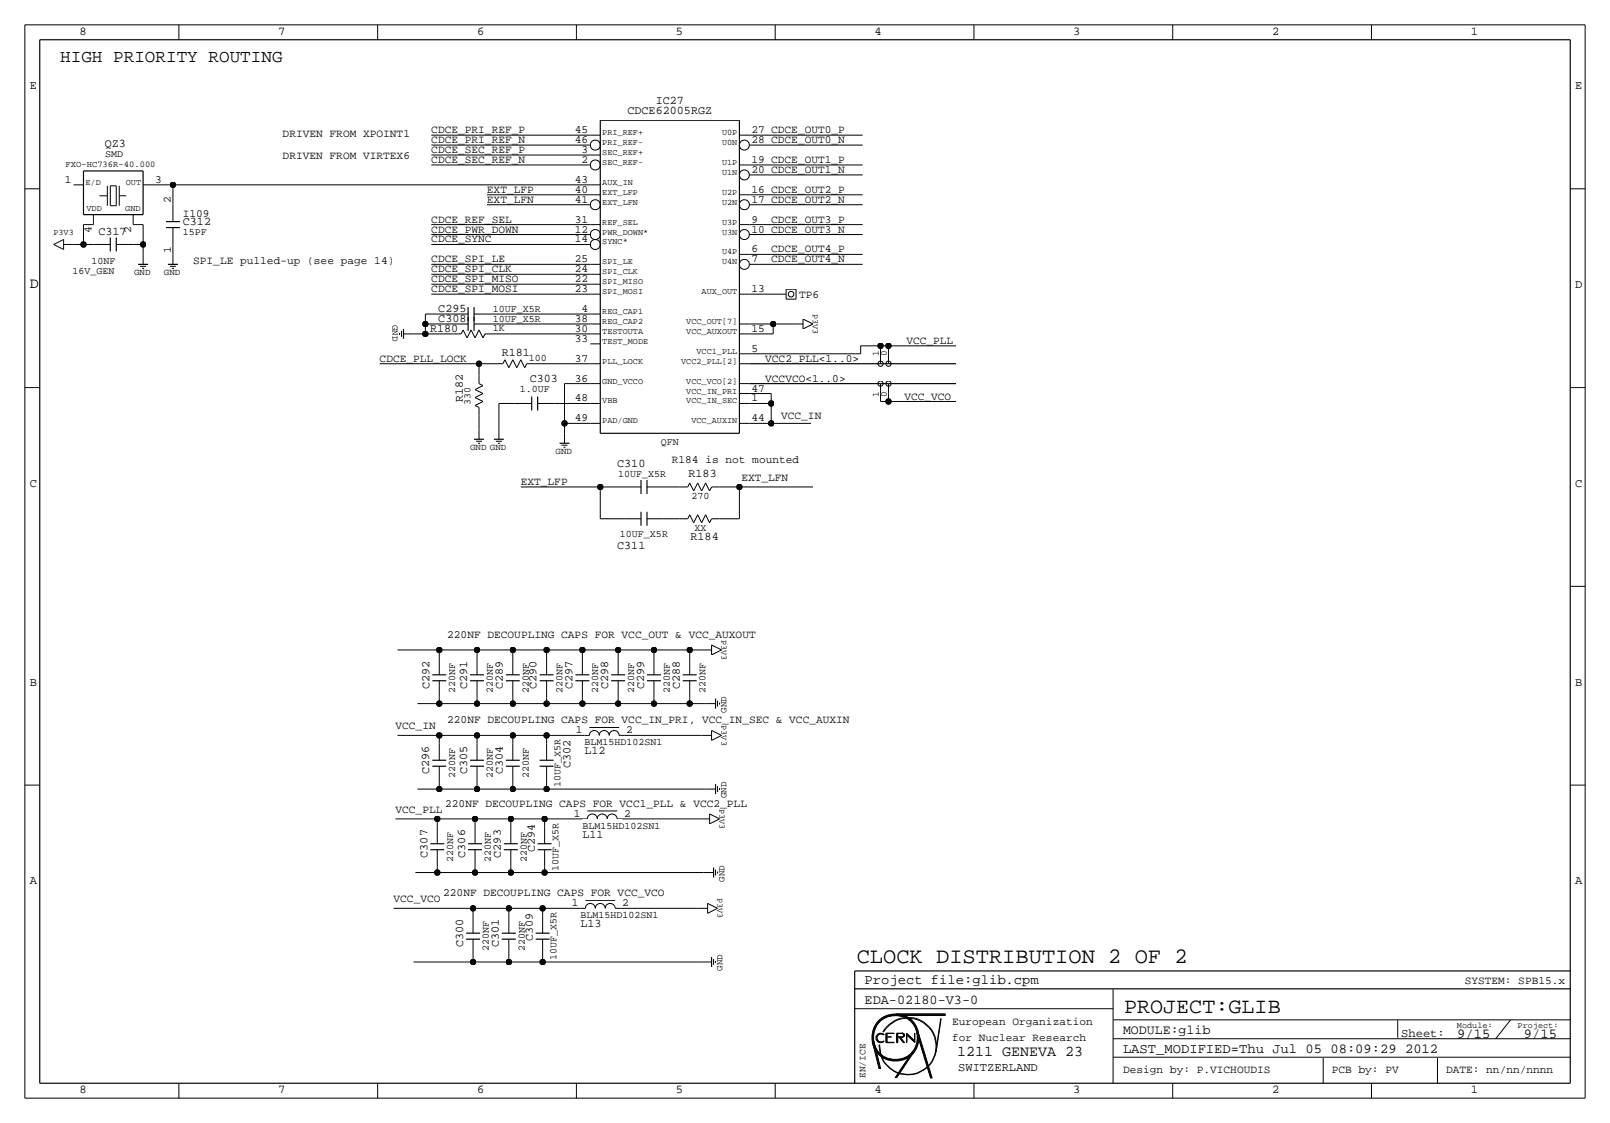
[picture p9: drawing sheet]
<svg xmlns="http://www.w3.org/2000/svg" width="411mm" height="287mm" viewBox="0 0 411 287" stroke-linecap="round" stroke-linejoin="round" font-family="sans-serif">
<g fill="none" stroke="#000" stroke-width=".26">
<path d="M6.3 6.3v274.4zM6.4 6.3h398.7zM45.7 6.3v3.9zM96.5 6.3v3.9zM147.3 6.3v3.9zM198.1 6.3v3.9zM248.9 6.3v3.9zM299.7 6.3v3.9zM350.5 6.3v3.9zM405.1 6.3v274.4zM110.2 34.5h40.7zM110.2 37.1h40.7z"/>
<path d="M110.2 39.6h40.7zM150.9 39.6h2.5zM150.9 34.5h2.5zM189 34.5h2.5zM191.5 37.1h29zM191.5 34.5h29zM6.3 48.3h3.9zM18.8 47.2h2.5zM21.3 57.4v5.1zM21.3 57.4h2.6zM23.9 54.9v2.5zM25.4 50h2z"/>
<path d="M27.4 47.5v5.1zM28.2 52.6h1.5zM28.2 47.5v5.1zM28.2 47.5h1.5zM29.7 47.5v5.1zM30.5 50h1.8zM30.5 47.5v5.1zM34 54.9v2.5zM34 57.4h2.6zM36.6 47.2h2.5zM36.6 57.4v5.1zM39.1 47.2h5.1z"/>
<path d="M44.2 52.3v4.3zM44.2 58.2v4.3zM44.2 47.2v5.1zM44.2 47.2h106.7zM110.2 57.4h40.7zM110.2 59.9h40.7zM110.2 42.2h40.7zM124.5 52.3h26.4zM124.5 49.8h26.4zM150.9 57.4h2.5zM150.9 47.2h2.5zM150.9 49.8h2.5z"/>
<path d="M189 57.4h2.5zM189 42.2h2.5zM189 49.8h2.5zM191.5 52.3h29zM191.5 44.7h29zM191.5 42.2h29zM191.5 49.8h29zM191.5 57.4h29zM191.5 59.9h29zM401.3 48.3h3.8zM13.7 62.5l2.6 1.3zM13.7 62.5l2.6-1.3z"/>
<path d="M16.3 62.5h2.5zM16.3 61.2v2.6zM18.8 62.5h2.5zM21.3 62.5h2.6zM23.9 62.5h4.3zM29.7 62.5h4.3zM34 62.5h2.6zM35.8 68.1h1.5zM36.3 68.6h.5zM36.6 65v2.6zM36.6 62.5v2.5zM43.4 68.1h1.6z"/>
<path d="M43.9 68.6h.5zM44.2 65v2.6zM44.2 62.5v2.5zM110.2 67.6h40.7zM110.2 72.6h40.7zM110.2 75.2h40.7zM110.2 70.1h40.7zM110.2 62.5h40.7zM150.9 72.6h2.5zM150.9 75.2h2.5zM150.9 70.1h2.5zM150.9 67.6h2.5z"/>
<path d="M189 75.2h2.5zM189 65h2.5zM191.5 65h29zM191.5 67.6h29zM191.5 75.2h8.1zM199.6 75.2h1.3zM200.9 73.9h2.6zM200.9 76.5h2.6zM200.9 73.9v2.6zM203.5 73.9v2.6zM6.3 99.1h3.9zM97 93h25.4z"/>
<path d="M102.1 85.1v.5zM102.6 84.6v1.5zM103.1 85.3h2.6zM105.7 85.3h3zM108.7 82.8v2.5zM108.7 80.3v2.5zM108.7 82.8h6.6zM108.7 80.3h6.6zM108.7 85.3h7.1zM115.3 82.8h4.3zM115.3 80.3h4.3zM115.8 85.3h2.1z"/>
<path d="M118.4 84.3l-.5 1zM118.4 84.3l1 2.1zM120.4 84.3l-1 2.1zM120.4 84.3l1 2.1zM121.2 82.8h4.3zM121.2 80.3h4.3zM121.4 99.6l2-1zM121.4 99.6l2 1zM122.4 98l1 .6zM122.4 96v2zM122.4 84.3l1 2.1zM122.4 84.3l-1 2.1z"/>
<path d="M122.4 93h4.1zM122.4 93v3zM124 85.3l-.6 1.1zM124 85.3h2zM125.5 82.8h25.4zM125.5 80.3h25.4zM126 85.3h24.9zM126.5 93h2zM129 91.9l-.5 1.1zM129 91.9l1 2.1zM131.1 91.9l-1.1 2.1zM131.1 91.9l1 2.1z"/>
<path d="M133.1 91.9l1 2.1zM133.1 91.9l-1 2.1zM134.6 93l-.5 1zM134.6 93h2.1zM136.7 93h14.2zM144.3 98v10.2zM144.3 98h6.6zM150.9 98h2.5zM150.9 85.3h2.5zM150.9 93h2.5zM150.9 87.9h2.5zM150.9 82.8h2.5z"/>
<path d="M150.9 80.3h2.5zM189 98h2.5zM189 85.3h2.5zM189 90.4h2.5zM189 93h2.5zM189 82.8h2.5zM191.5 85.3h6.1zM191.5 82.8h6.1zM191.5 90.4h28.5zM197.6 82.8h5.1zM197.6 82.8v2.5zM202.7 82.8h2.5z"/>
<path d="M205.2 81.5l2.6 1.3zM205.2 84.1l2.6-1.3zM205.2 81.5v2.6zM220 88.4v2zM220 88.4h5zM225 98v2.6zM225 90.4v2.6zM225 88.4h2.1zM225 88.4v2zM227.1 98v2.6zM227.1 90.4v2.6zM227.1 88.4h17.2z"/>
<path d="M227.1 88.4v2zM401.3 99.1h3.8zM121.4 103.6l1 .5zM121.4 103.6l2-1zM121.4 101.6l2 1zM121.4 101.6l2-1zM121.7 112.8h1.5zM122.2 113.3h.5zM122.4 104.1v2.1zM122.4 109.7v2.6zM122.4 106.2v3.5zM126.7 112.8h1.6z"/>
<path d="M127.3 113.3h.5zM127.5 109.7v2.6zM127.5 103.1v6.6zM127.5 103.1h4.1zM131.6 103.1h4.3zM137.4 103.1h4.3zM141.7 103.1h9.2zM143.5 113.8h1.5zM144 114.3h.5zM144.3 110.7v2.6zM144.3 108.2v2.5zM144.3 108.2h6.6z"/>
<path d="M150.9 103.1h2.5zM150.9 108.2h2.5zM189 108.2h2.5zM189 103.1h2.5zM189 100.6h2.5zM191.5 100.6h5.6zM191.5 103.1h5.6zM191.5 108.2h5.6zM197.1 100.6v2.5zM197.1 103.1v5.1zM197.1 108.2h10.2zM225 100.6v2z"/>
<path d="M225 102.6h2.1zM227.1 100.6v2zM227.1 102.6h17.2zM133.1 124.5h20.3zM153.4 132.6h6.1zM153.4 124.5h6.1zM153.4 124.5v8.1zM159.5 132.6h4.3zM159.5 124.5h4.3zM165.4 132.6h4.3zM165.4 124.5h4.3zM169.7 124.5h4z"/>
<path d="M169.7 132.6h4zM173.7 132.6h2.1zM173.7 124.5h2.1zM176.3 131.6l-.5 1zM176.3 131.6l1 2zM176.3 123.4l-.5 1.1zM176.3 123.4l1 2.1zM178.3 131.6l-1 2zM178.3 131.6l1 2zM178.3 123.4l-1 2.1zM178.3 123.4l1 2.1zM180.3 131.6l1.1 2z"/>
<path d="M180.3 123.4l1.1 2.1zM180.3 131.6l-1 2zM180.3 123.4l-1 2.1zM181.9 132.6l-.5 1zM181.9 124.5l-.5 1zM181.9 132.6h2zM181.9 124.5h2zM183.9 124.5h5.1zM183.9 132.6h5.1zM189 124.5v8.1zM189 124.5h18.8zM401.3 149.9h3.8z"/>
<path d="M101.6 166.1h10.7zM106.7 179.8h5.6zM112.3 174v4.3zM112.3 168.1v4.4zM112.3 179.8h9.6zM112.3 178.3v1.5zM112.3 166.1h9.6zM112.3 166.1v2zM121.9 174v4.3zM121.9 168.1v4.4zM121.9 179.8h9.2zM121.9 178.3v1.5z"/>
<path d="M121.9 166.1h9.2zM121.9 166.1v2zM131.1 174v4.3zM131.1 168.1v4.4zM131.1 179.8h8.6zM131.1 178.3v1.5zM131.1 166.1v2zM131.1 166.1h8.6zM139.7 174v4.3zM139.7 168.1v4.4zM139.7 179.8h9.1zM139.7 178.3v1.5z"/>
<path d="M139.7 166.1h9.1zM139.7 166.1v2zM148.8 174v4.3zM148.8 168.1v4.4zM148.8 179.8h9.2zM148.8 178.3v1.5zM148.8 166.1h9.2zM148.8 166.1v2zM158 174v4.3zM158 168.1v4.4zM158 179.8h9.1zM158 178.3v1.5z"/>
<path d="M158 166.1h9.1zM158 166.1v2zM167.1 174v4.3zM167.1 168.1v4.4zM167.1 179.8h9.2zM167.1 178.3v1.5zM167.1 166.1h9.2zM167.1 166.1v2zM176.3 179.8h4zM176.3 178.3v1.5zM176.3 166.1h3zM176.3 166.1v2z"/>
<path d="M176.3 174v4.3zM176.3 168.1v4.4zM179.3 166.1h2.6zM180.3 179.8h2.6zM181.9 164.8l2.5 1.3zM181.9 167.4l2.5-1.3zM181.9 164.8v2.6zM183.4 179.1v1.5zM183.9 179.6v.5zM101.6 188h10.7zM112.3 195.8v4.4zM112.3 190v4.3z"/>
<path d="M112.3 188h9.6zM112.3 188v2zM121.9 195.8v4.4zM121.9 190v4.3zM121.9 188h9.2zM121.9 188v2zM131.1 195.8v4.4zM131.1 190v4.3zM131.1 188v2zM131.1 188h8.6zM139.7 188h9.7zM139.7 195.8v4.4z"/>
<path d="M139.7 190v4.3zM139.7 188v2zM149.4 188h1.2zM150.6 185.9h7.6zM150.6 188a1.27 1.27 0 0 1 1.3-1.3 1.27 1.27 0 0 1 1.3 1.3 1.27 1.27 0 0 1 1.2-1.3 1.27 1.27 0 0 1 1.3 1.3 1.27 1.27 0 0 1 1.3-1.3 1.27 1.27 0 0 1 1.2 1.3M158.2 188h1.3zM159.5 188h19.8zM179.3 188h2.6zM181.9 186.7l2.5 1.3zM181.9 189.2l2.5-1.2zM181.9 186.7v2.5zM6.3 200.7h3.9z"/>
<path d="M101.1 209.3h10.7zM106.7 201.7h5.6zM111.8 217.2v4.3zM111.8 211.3v4.3zM111.8 209.3h9.6zM111.8 209.3v2zM112.3 201.7h9.6zM112.3 200.2v1.5zM121.4 217.2v4.3zM121.4 211.3v4.3zM121.4 209.3h9.2zM121.4 209.3v2z"/>
<path d="M121.9 201.7h9.2zM121.9 200.2v1.5zM130.6 209.3v2zM130.6 209.3h8.6zM130.6 217.2v4.3zM130.6 211.3v4.3zM131.1 201.7h8.6zM131.1 200.2v1.5zM139.2 217.2v4.3zM139.2 211.3v4.3zM139.2 209.3v2zM139.2 209.3h9.6z"/>
<path d="M139.7 201.7h40.6zM139.7 200.2v1.5zM148.8 209.3h1.3zM150.1 207.3h7.6zM150.1 209.3a1.27 1.27 0 0 1 1.3-1.3 1.27 1.27 0 0 1 1.3 1.3 1.27 1.27 0 0 1 1.2-1.3 1.27 1.27 0 0 1 1.3 1.3 1.27 1.27 0 0 1 1.3-1.3 1.27 1.27 0 0 1 1.2 1.3M157.7 209.3h1.3zM159 209.3h19.8zM178.8 209.3h2.6zM180.3 201.7h2.6zM181.4 208l2.5 1.3zM181.4 210.6l2.5-1.3zM181.4 208v2.6z"/>
<path d="M183.4 200.9v1.5zM183.9 201.4v.5zM401.3 200.7h3.8zM100.6 232.2h20.3zM106.2 223h5.6zM111.8 223h9.6zM111.8 221.5v1.5zM120.9 234.2v4.3zM120.9 232.2h9.1zM120.9 232.2v2zM121.4 223h9.2zM121.4 221.5v1.5z"/>
<path d="M130 234.2v4.3zM130 232.2h8.7zM130 232.2v2zM130.6 223h8.6zM130.6 221.5v1.5zM138.7 234.2v4.3zM138.7 232.2v2zM138.7 232.2h9.6zM139.2 223h40.6zM139.2 221.5v1.5zM148.3 232.2h1.3zM149.6 230.1h7.6z"/>
<path d="M149.6 232.2a1.27 1.27 0 0 1 1.3-1.3 1.27 1.27 0 0 1 1.2 1.3 1.27 1.27 0 0 1 1.3-1.3 1.27 1.27 0 0 1 1.3 1.3 1.27 1.27 0 0 1 1.3-1.3 1.27 1.27 0 0 1 1.2 1.3M157.2 232.2h1.3zM158.5 232.2h19.8zM178.3 232.2h2.5zM179.8 223h2.6zM180.8 230.9l2.6 1.3zM180.8 233.4l2.6-1.2zM180.8 230.9v2.5zM182.9 222.2v1.6zM183.4 222.8v.5zM105.7 245.9h15.2zM120.9 240v4.3z"/>
<path d="M120.9 245.9h9.1zM120.9 244.3v1.6zM130 240v4.3zM130 245.9h8.7zM130 244.3v1.6zM138.7 240v4.3zM138.7 245.9h40.6zM138.7 244.3v1.6zM179.3 245.9h2.6zM182.4 245.1v1.5zM182.9 245.6v.5zM218.4 257.8h66.1z"/>
<path d="M228.9 259.5h12.8zM228.9 259.3h12.8zM228.9 259.4h12.8zM228.9 259.1h12.8zM228.9 259.2h12.8zM284.5 252.8v24.1zM45.7 276.9v3.8zM96.5 276.9v3.8zM147.3 276.9v3.8zM198.1 276.9v3.8zM222.9 266.1l1.8 7.1zM223 266.1l1.8 7.1z"/>
<path d="M223.1 266.1l1.8 7.1zM223.2 266.1l1.8 7.1zM223.3 266.1l1.8 7.1zM224.1 264.5a1.16 1.16 0 0 1 1.9 0 1.13 1.13 0 0 0-1.6 0 1.13 1.13 0 0 0 0 1.6 1.13 1.13 0 0 0 1.6 0 1.2 1.2 0 0 1-1.7 .1 1.2 1.2 0 0 1-.2-1.7zM225.6 263.8a7.4 7.4 0 0 1 12.1-1.1 7.4 7.4 0 0 1-3.4 11.7 7.4 7.4 0 0 1-9.6-7.4M225.8 263.8a7.2 7.2 0 0 1 11.8-.9 7.2 7.2 0 0 1-3.4 11.4 7.2 7.2 0 0 1-9.4-7.3M225.8 264.5h.2zM225.8 266.1h.2zM225.8 264.5a1.01 1.01 0 0 0-1.4 .1 1.01 1.01 0 0 0 0 1.4 1.01 1.01 0 0 0 1.4 .1M226.4 264.1v2.4zM226.4 266.5h2.1zM226.4 264.1h2.1z"/>
<path d="M226.5 264.1v2.4zM226.6 264.1v2.4zM226.7 265.1v1.3zM226.7 265.1h1.1zM226.7 264.2h1.8zM226.7 264.2v.8zM226.7 266.4h1.8zM226.7 265h1.1zM227.8 265.1h.1M228.5 266.5h.1M228.5 264.2h.1M229.2 264.1v2.4z"/>
<path d="M229.2 266.5h.3zM229.2 264.1h1.4zM229.3 264.1v2.4zM229.4 264.1v2.4zM229.5 265.1v1.4zM229.5 264.2v.8zM229.5 265h1.1zM229.5 265.1h.3zM229.5 264.2h1.1zM229.8 265.1l1.1 1.4zM229.9 265.1l1.1 1.4zM230 265.1l1.1 1.4z"/>
<path d="M230.1 265.1l1.1 1.4zM230.1 265.1h.5zM230.5 264.1a.49 .49 0 0 1 .6 .5 .49 .49 0 0 1-.6 .5M230.5 264.1a.48 .48 0 0 1 .5 .5 .48 .48 0 0 1-.5 .5M230.6 264.1a.49 .49 0 0 1 .6 .5 .49 .49 0 0 1-.6 .5M230.6 264.2a.38 .38 0 0 1 .3 .4 .38 .38 0 0 1-.3 .4M230.9 266.5h.3zM231.7 264.1v2.4zM231.7 264.1l2 1.9zM231.8 266.5h.1M231.8 264.6l2 1.9zM231.8 264.5l1.9 1.8z"/>
<path d="M231.8 264.4l1.9 1.8zM231.8 264.3l1.9 1.8zM231.8 264.6v1.9zM233.3 268.6l-4.5 6.9zM233.4 268.6l-4.5 6.9zM233.5 268.6l-4.5 6.9zM233.6 268.6l-4.5 6.9zM233.7 264.1v1.9zM233.7 264.1h.1M233.7 268.6l-4.5 6.9zM233.8 264.1v2.4zM234.3 263.9l3.5 11.7z"/>
<path d="M234.4 263.9l3.5 11.7zM234.5 263.9l3.5 11.7zM234.6 263.9l3.6 11.7zM234.7 263.9l3.6 11.7zM240.4 260.2l-1.2 8.5zM240.5 260.3l-1.2 8.5zM248.9 276.9v3.8zM284.5 265.5h116.8zM284.5 270.2h116.8zM284.6 260.7h116.7zM299.7 276.9v3.8zM338.2 270.4v6.5z"/>
<path d="M350.5 276.9v3.8zM357.2 260.8v4.4zM367.4 270.4v6.5zM386.1 260.7l-3.8 4.8zM6.4 280.7h398.7z"/>
<circle cx="152.1" cy="37.1" r="1.28"/>
<circle cx="190.2" cy="37.1" r="1.28"/>
<circle cx="152.1" cy="42.2" r="1.28"/>
<circle cx="152.1" cy="52.3" r="1.28"/>
<circle cx="152.1" cy="60" r="1.28"/>
<circle cx="190.2" cy="52.3" r="1.28"/>
<circle cx="190.2" cy="60" r="1.28"/>
<circle cx="190.2" cy="44.7" r="1.28"/>
<circle cx="152.1" cy="62.5" r="1.28"/>
<circle cx="190.2" cy="67.6" r="1.28"/>
<circle cx="202.2" cy="75.2" r=".72"/>
<circle cx="225" cy="98" r=".67"/>
<circle cx="225" cy="93" r=".67"/>
<circle cx="227.1" cy="98" r=".67"/>
<circle cx="227.1" cy="93" r=".67"/>
<circle cx="228.8" cy="265.2" r="6"/>
<circle cx="228.8" cy="265.2" r="5.9"/>
<circle cx="228.8" cy="265.2" r="5.8"/>
<circle cx="228.8" cy="265.2" r="5.7"/>
<circle cx="228.8" cy="265.2" r="5.6"/>
</g>
<g fill="none" stroke="#000" stroke-width=".3">
<path d="M10.2 10.2h391.1zM10.2 10.2v266.7zM401.3 10.2v266.7zM153.4 30.7v80zM153.4 30.7h35.6zM189 30.7v80zM21.3 43.7h15.3zM21.3 43.7v11.2zM21.3 54.9h15.3zM36.6 43.7v11.2zM42.4 56.6h3.6zM42.4 58.2h3.6z"/>
<path d="M28.2 60.7v3.6zM29.7 60.7v3.6zM35.3 67.6h2.5zM42.9 67.6h2.6zM119.6 78.5v3.5zM121.2 78.5v3.5zM103.1 84.1v2.5zM119.6 81v3.6zM121.2 81v3.6zM191.5 98h33.5zM191.5 93h33.5zM225 93h2.1z"/>
<path d="M225 98h2.1zM227.1 93h17.2zM227.1 98h17.2zM121.2 112.3h2.5zM126.2 112.3h2.6zM135.9 101.3v3.6zM137.4 101.3v3.6zM143 113.3h2.5zM153.4 110.7h35.6zM163.8 130.8v3.6zM163.8 122.7v3.5zM165.4 130.8v3.6z"/>
<path d="M165.4 122.7v3.5zM110.5 172.5h3.5zM110.5 174h3.5zM120.1 172.5h3.6zM120.1 174h3.6zM129.3 172.5h3.5zM129.3 174h3.5zM137.9 172.5h3.6zM137.9 174h3.6zM147.1 172.5h3.5zM147.1 174h3.5zM156.2 172.5h3.6z"/>
<path d="M156.2 174h3.6zM165.4 172.5h3.5zM165.4 174h3.5zM174.5 172.5h3.6zM174.5 174h3.6zM182.9 178.6v2.5zM110.5 194.3h3.5zM110.5 195.8h3.5zM120.1 194.3h3.6zM120.1 195.8h3.6zM129.3 194.3h3.5zM129.3 195.8h3.5z"/>
<path d="M137.9 194.3h3.6zM137.9 195.8h3.6zM110 215.6h3.5zM110 217.2h3.5zM119.6 215.6h3.6zM119.6 217.2h3.6zM128.8 215.6h3.5zM128.8 217.2h3.5zM137.4 215.6h3.6zM137.4 217.2h3.6zM182.9 200.4v2.5zM119.1 238.5h3.6z"/>
<path d="M128.3 238.5h3.5zM136.9 238.5h3.6zM182.4 221.7v2.6zM119.1 240h3.6zM128.3 240h3.5zM136.9 240h3.6zM181.9 244.6v2.5zM218.4 252.7h182.9zM218.4 248.2h182.9zM218.4 248.2v28.7zM10.2 276.9h391.1z"/>
</g>
<g fill="#000" stroke="#000" stroke-width=".26">
<circle cx="44.2" cy="47.2" r=".72"/>
<circle cx="21.3" cy="62.5" r=".72"/>
<circle cx="36.6" cy="62.5" r=".72"/>
<circle cx="108.7" cy="85.3" r=".72"/>
<circle cx="108.7" cy="82.8" r=".72"/>
<circle cx="122.4" cy="93" r=".72"/>
<circle cx="197.6" cy="82.8" r=".72"/>
<circle cx="225" cy="88.4" r=".72"/>
<circle cx="227.1" cy="88.4" r=".72"/>
<circle cx="144.3" cy="108.2" r=".72"/>
<circle cx="197.1" cy="108.2" r=".72"/>
<circle cx="197.1" cy="103.1" r=".72"/>
<circle cx="227.1" cy="102.6" r=".72"/>
<circle cx="153.4" cy="124.5" r=".72"/>
<circle cx="189" cy="124.5" r=".72"/>
<circle cx="112.3" cy="179.8" r=".72"/>
<circle cx="112.3" cy="166.1" r=".72"/>
<circle cx="121.9" cy="166.1" r=".72"/>
<circle cx="121.9" cy="179.8" r=".72"/>
<circle cx="131.1" cy="166.1" r=".72"/>
<circle cx="131.1" cy="179.8" r=".72"/>
<circle cx="139.7" cy="166.1" r=".72"/>
<circle cx="139.7" cy="179.8" r=".72"/>
<circle cx="148.8" cy="166.1" r=".72"/>
<circle cx="148.8" cy="179.8" r=".72"/>
<circle cx="158" cy="166.1" r=".72"/>
<circle cx="158" cy="179.8" r=".72"/>
<circle cx="167.1" cy="166.1" r=".72"/>
<circle cx="167.1" cy="179.8" r=".72"/>
<circle cx="176.3" cy="166.1" r=".72"/>
<circle cx="176.3" cy="179.8" r=".72"/>
<circle cx="112.3" cy="188" r=".72"/>
<circle cx="121.9" cy="188" r=".72"/>
<circle cx="131.1" cy="188" r=".72"/>
<circle cx="139.7" cy="188" r=".72"/>
<circle cx="111.8" cy="209.3" r=".72"/>
<circle cx="112.3" cy="201.7" r=".72"/>
<circle cx="121.4" cy="209.3" r=".72"/>
<circle cx="121.9" cy="201.7" r=".72"/>
<circle cx="130.6" cy="209.3" r=".72"/>
<circle cx="131.1" cy="201.7" r=".72"/>
<circle cx="139.2" cy="209.3" r=".72"/>
<circle cx="139.7" cy="201.7" r=".72"/>
<circle cx="111.8" cy="223" r=".72"/>
<circle cx="120.9" cy="232.2" r=".72"/>
<circle cx="121.4" cy="223" r=".72"/>
<circle cx="130" cy="232.2" r=".72"/>
<circle cx="130.6" cy="223" r=".72"/>
<circle cx="138.7" cy="232.2" r=".72"/>
<circle cx="139.2" cy="223" r=".72"/>
<circle cx="120.9" cy="245.9" r=".72"/>
<circle cx="130" cy="245.9" r=".72"/>
<circle cx="138.7" cy="245.9" r=".72"/>
</g>
<g font-size="5.6">
<text x="218.9" y="246.2">CLOCK DISTRIBUTION 2 OF 2</text>
<text x="287.3" y="258.8">PROJECT:GLIB</text>
</g>
<text font-size="4.5" x="15.4" y="16">HIGH PRIORITY ROUTING</text>
<g font-size="3.8">
<text x="7.6" y="73.7">D</text>
<text x="244.7" y="270">1211 GENEVA 23</text>
</g>
<g font-size="3.5">
<text x="221" y="251.5">Project file:glib.cpm</text>
<text x="221" y="256.5">EDA-02180-V3-0</text>
<text x="287" y="269.2">LAST_MODIFIED=Thu Jul 05 08:09:29 2012</text>
<text x="372.4" y="265.2">9/15</text>
<text x="389.5" y="265.2">9/15</text>
</g>
<text font-size="3.4" x="287" y="264.2">MODULE:glib</text>
<g font-size="3.1">
<text x="20.3" y="8.9">8</text>
<text x="71.1" y="8.9">7</text>
<text x="121.9" y="8.9">6</text>
<text x="172.7" y="8.9">5</text>
<text x="223.5" y="8.9">4</text>
<text x="274.3" y="8.9">3</text>
<text x="325.1" y="8.9">2</text>
<text x="375.9" y="8.9">1</text>
<text x="7.6" y="22.9">E</text>
<text x="402.6" y="22.9">E</text>
<text x="402.6" y="73.7">D</text>
<text x="7.6" y="124.5">C</text>
<text x="402.6" y="124.5">C</text>
<text x="7.6" y="175.3">B</text>
<text x="402.6" y="175.3">B</text>
<text x="7.6" y="226.1">A</text>
<text x="402.6" y="226.1">A</text>
<text x="358.1" y="264.9">Sheet:</text>
<text x="244.9" y="273.8">SWITZERLAND</text>
<text x="20.3" y="279.4">8</text>
<text x="71.1" y="279.4">7</text>
<text x="121.9" y="279.4">6</text>
<text x="172.7" y="279.4">5</text>
<text x="223.5" y="279.4">4</text>
<text x="274.3" y="279.4">3</text>
<text x="325.1" y="279.4">2</text>
<text x="375.9" y="279.4">1</text>
</g>
<g font-size="3">
<text x="160.4" y="29.1">CDCE62005RGZ</text>
<text x="167.6" y="26.5">IC27</text>
<text x="26.8" y="37.6">QZ3</text>
<text x="25.1" y="59.9">C317</text>
<text x="46.7" y="57.4">C312</text>
<text x="112" y="82.3">C308</text>
<text x="112" y="79.8">C295</text>
<text x="109.9" y="84.8">R180</text>
<text x="128.2" y="90.9">R181</text>
<text x="135.4" y="97.5">C303</text>
<text x="118.3" y="102.9" transform="rotate(-90 118.3 102.9)">R182</text>
<text x="157.7" y="119.4">C310</text>
<text x="176" y="121.9">R183</text>
<text x="157.7" y="140.2">C311</text>
<text x="176.5" y="138.1">R184</text>
<text x="109.7" y="176" transform="rotate(-90 109.7 176)">C292</text>
<text x="119.4" y="176" transform="rotate(-90 119.4 176)">C291</text>
<text x="128.5" y="176" transform="rotate(-90 128.5 176)">C289</text>
<text x="137.2" y="176" transform="rotate(-90 137.2 176)">C290</text>
<text x="146.3" y="176" transform="rotate(-90 146.3 176)">C297</text>
<text x="155.4" y="176" transform="rotate(-90 155.4 176)">C298</text>
<text x="164.6" y="176" transform="rotate(-90 164.6 176)">C299</text>
<text x="173.7" y="176" transform="rotate(-90 173.7 176)">C288</text>
<text x="109.7" y="197.9" transform="rotate(-90 109.7 197.9)">C296</text>
<text x="119.4" y="197.9" transform="rotate(-90 119.4 197.9)">C305</text>
<text x="128.5" y="197.9" transform="rotate(-90 128.5 197.9)">C304</text>
<text x="145.8" y="196.3" transform="rotate(-90 145.8 196.3)">C302</text>
<text x="149.4" y="192.8">L12</text>
<text x="148.8" y="214.1">L11</text>
<text x="109.2" y="219.2" transform="rotate(-90 109.2 219.2)">C307</text>
<text x="118.9" y="219.2" transform="rotate(-90 118.9 219.2)">C306</text>
<text x="128" y="219.2" transform="rotate(-90 128 219.2)">C293</text>
<text x="136.7" y="217.7" transform="rotate(-90 136.7 217.7)">C294</text>
<text x="148.3" y="237">L13</text>
<text x="118.4" y="242.1" transform="rotate(-90 118.4 242.1)">C300</text>
<text x="127.5" y="242.1" transform="rotate(-90 127.5 242.1)">C301</text>
<text x="136.1" y="240.5" transform="rotate(-90 136.1 240.5)">C309</text>
</g>
<g font-size="2.9">
<text x="72.2" y="35.1">DRIVEN FROM XPOINT1</text>
<text x="110.2" y="34">CDCE_PRI_REF_P</text>
<text x="146.9" y="34">45</text>
<text x="192" y="34">27 CDCE_OUT0_P</text>
<text x="72.2" y="40.6">DRIVEN FROM VIRTEX6</text>
<text x="110.2" y="39.1">CDCE_SEC_REF_P</text>
<text x="110.2" y="41.7">CDCE_SEC_REF_N</text>
<text x="110.2" y="36.6">CDCE_PRI_REF_N</text>
<text x="146.9" y="36.6">46</text>
<text x="148.7" y="41.7">2</text>
<text x="148.7" y="39.1">3</text>
<text x="192" y="41.7">19 CDCE_OUT1_P</text>
<text x="192" y="36.6">28 CDCE_OUT0_N</text>
<text x="16.6" y="46.7">1</text>
<text x="39.6" y="46.7">3</text>
<text x="146.9" y="46.7">43</text>
<text x="192" y="44.2">20 CDCE_OUT1_N</text>
<text x="43.7" y="51.8" transform="rotate(-90 43.7 51.8)">2</text>
<text x="124.5" y="51.8">EXT_LFN</text>
<text x="124.5" y="49.3">EXT_LFP</text>
<text x="146.9" y="51.8">41</text>
<text x="146.9" y="49.3">40</text>
<text x="192" y="51.8">17 CDCE_OUT2_N</text>
<text x="192" y="49.3">16 CDCE_OUT2_P</text>
<text x="23.4" y="59.6" transform="rotate(-90 23.4 59.6)">4</text>
<text x="33.5" y="59.6" transform="rotate(-90 33.5 59.6)">2</text>
<text x="46.7" y="55.4">I109</text>
<text x="110.2" y="59.4">CDCE_PWR_DOWN</text>
<text x="110.2" y="56.9">CDCE_REF_SEL</text>
<text x="146.9" y="56.9">31</text>
<text x="146.9" y="59.4">12</text>
<text x="192" y="59.4">10 CDCE_OUT3_N</text>
<text x="192" y="56.9">9</text>
<text x="197.1" y="56.9">CDCE_OUT3_P</text>
<text x="43.7" y="64.7" transform="rotate(-90 43.7 64.7)">1</text>
<text x="110.2" y="62">CDCE_SYNC</text>
<text x="146.9" y="62">14</text>
<text x="192" y="64.5">6</text>
<text x="197.1" y="64.5">CDCE_OUT4_P</text>
<text x="49.4" y="67.6">SPI_LE pulled-up (see page 14)</text>
<text x="110.2" y="67.1">CDCE_SPI_LE</text>
<text x="110.2" y="69.6">CDCE_SPI_CLK</text>
<text x="146.9" y="67.1">25</text>
<text x="146.9" y="69.6">24</text>
<text x="192" y="67.1">7</text>
<text x="197.1" y="67.1">CDCE_OUT4_N</text>
<text x="110.2" y="72.1">CDCE_SPI_MISO</text>
<text x="110.2" y="74.7">CDCE_SPI_MOSI</text>
<text x="146.9" y="74.7">23</text>
<text x="146.9" y="72.1">22</text>
<text x="192" y="74.7">13</text>
<text x="204.2" y="76.2">TP6</text>
<text x="146.9" y="82.3">38</text>
<text x="148.7" y="79.8">4</text>
<text x="146.9" y="84.8">30</text>
<text x="146.9" y="87.4">33</text>
<text x="192" y="84.8">15</text>
<text x="192" y="89.9">5</text>
<text x="231.6" y="87.9">VCC_PLL</text>
<text x="97" y="92.5">CDCE_PLL_LOCK</text>
<text x="146.9" y="92.5">37</text>
<text x="195.6" y="92.5">VCC2_PLL&lt;1..0&gt;</text>
<text x="146.9" y="97.5">36</text>
<text x="192" y="100.1">47</text>
<text x="195.6" y="97.5">VCCVCO&lt;1..0&gt;</text>
<text x="146.9" y="102.6">48</text>
<text x="146.9" y="107.7">49</text>
<text x="192" y="102.6">1</text>
<text x="192" y="107.7">44</text>
<text x="199.6" y="107.2">VCC_IN</text>
<text x="231.1" y="102.1">VCC_VCO</text>
<text x="171.7" y="118.4">R184 is not mounted</text>
<text x="133.1" y="124">EXT_LFP</text>
<text x="189.5" y="122.9">EXT_LFN</text>
<text x="114.3" y="163.1">220NF DECOUPLING CAPS FOR VCC_OUT &amp; VCC_AUXOUT</text>
<text x="114.3" y="184.9">220NF DECOUPLING CAPS FOR VCC_IN_PRI, VCC_IN_SEC &amp; VCC_AUXIN</text>
<text x="101.1" y="186.4">VCC_IN</text>
<text x="147.1" y="187.5">1</text>
<text x="160" y="187.5">2</text>
<text x="101.1" y="207.8">VCC_PLL</text>
<text x="113.8" y="206.2">220NF DECOUPLING CAPS FOR VCC1_PLL &amp; VCC2_PLL</text>
<text x="146.6" y="208.8">1</text>
<text x="159.5" y="208.8">2</text>
<text x="100.6" y="230.6">VCC_VCO</text>
<text x="113.3" y="229.1">220NF DECOUPLING CAPS FOR VCC_VCO</text>
<text x="146.1" y="231.6">1</text>
<text x="159" y="231.6">2</text>
<text x="374.3" y="251.5">SYSTEM: SPB15.x</text>
<text x="243.3" y="261.9">European Organization</text>
<text x="243.3" y="265.9">for Nuclear Research</text>
<text x="287" y="274.3">Design by: P.VICHOUDIS</text>
<text x="340.4" y="274.3">PCB by: PV</text>
<text x="369.6" y="274.3">DATE: nn/nn/nnnn</text>
</g>
<g font-size="2.6">
<text x="26.9" y="40.1">SMD</text>
<text x="46.7" y="59.9">15PF</text>
<text x="18.5" y="70.1">16V_GEN</text>
<text x="23.3" y="67.6">10NF</text>
<text x="125.9" y="82.3">10UF_X5R</text>
<text x="125.9" y="79.8">10UF_X5R</text>
<text x="126" y="84.7">1K</text>
<text x="135.1" y="92.3">100</text>
<text x="132.8" y="100.1">1.0UF</text>
<text x="120.2" y="103.6" transform="rotate(-90 120.2 103.6)">330</text>
<text x="168.9" y="113.7">QFN</text>
<text x="157.9" y="121.9">10UF_X5R</text>
<text x="176.8" y="127.6">270</text>
<text x="158.5" y="137.2">10UF_X5R</text>
<text x="177.5" y="135.7">XX</text>
<text x="116.3" y="177.1" transform="rotate(-90 116.3 177.1)">220NF</text>
<text x="126" y="177.1" transform="rotate(-90 126 177.1)">220NF</text>
<text x="135.1" y="177.1" transform="rotate(-90 135.1 177.1)">220NF</text>
<text x="143.8" y="177.1" transform="rotate(-90 143.8 177.1)">220NF</text>
<text x="152.9" y="177.1" transform="rotate(-90 152.9 177.1)">220NF</text>
<text x="162.1" y="177.1" transform="rotate(-90 162.1 177.1)">220NF</text>
<text x="171.2" y="177.1" transform="rotate(-90 171.2 177.1)">220NF</text>
<text x="180.3" y="177.1" transform="rotate(-90 180.3 177.1)">220NF</text>
<text x="149.4" y="190.5">BLM15HD102SN1</text>
<text x="116.3" y="198.9" transform="rotate(-90 116.3 198.9)">220NF</text>
<text x="126" y="198.9" transform="rotate(-90 126 198.9)">220NF</text>
<text x="135.1" y="198.9" transform="rotate(-90 135.1 198.9)">220NF</text>
<text x="143.3" y="201.2" transform="rotate(-90 143.3 201.2)">10UF_X5R</text>
<text x="148.8" y="211.8">BLM15HD102SN1</text>
<text x="115.8" y="220.2" transform="rotate(-90 115.8 220.2)">220NF</text>
<text x="125.5" y="220.2" transform="rotate(-90 125.5 220.2)">220NF</text>
<text x="134.6" y="220.2" transform="rotate(-90 134.6 220.2)">220NF</text>
<text x="142.7" y="222.5" transform="rotate(-90 142.7 222.5)">10UF_X5R</text>
<text x="148.3" y="234.7">BLM15HD102SN1</text>
<text x="125" y="243.1" transform="rotate(-90 125 243.1)">220NF</text>
<text x="134.1" y="243.1" transform="rotate(-90 134.1 243.1)">220NF</text>
<text x="142.2" y="245.4" transform="rotate(-90 142.2 245.4)">10UF_X5R</text>
</g>
<text font-size="2.5" x="221.2" y="275.6" transform="rotate(-90 221.2 275.6)">EN/ICE</text>
<g font-size="2.4">
<text x="224.6" y="91" transform="rotate(-90 224.6 91)">1</text>
<text x="226.7" y="91" transform="rotate(-90 226.7 91)">0</text>
<text x="224.6" y="101.4" transform="rotate(-90 224.6 101.4)">1</text>
<text x="226.7" y="101.4" transform="rotate(-90 226.7 101.4)">0</text>
</g>
<g font-size="2.3">
<text x="16.8" y="42.7">FXO-HC736R-40.000</text>
<text x="34.3" y="70.4">GND</text>
<text x="41.9" y="70.4">GND</text>
<text x="100.3" y="83.1" transform="rotate(90 100.3 83.1)">GND</text>
<text x="120.1" y="115.1">GND GND</text>
<text x="142" y="116.1">GND</text>
<text x="185.7" y="182.1" transform="rotate(-90 185.7 182.1)">GND</text>
<text x="185.7" y="204" transform="rotate(-90 185.7 204)">GND</text>
<text x="185.2" y="225.3" transform="rotate(-90 185.2 225.3)">GND</text>
<text x="184.7" y="248.2" transform="rotate(-90 184.7 248.2)">GND</text>
</g>
<g font-size="2.2">
<text x="153.9" y="34.5">PRI_REF+</text>
<text x="184.5" y="34.5">U0P</text>
<text x="153.9" y="37.1">PRI_REF-</text>
<text x="153.9" y="39.6">SEC_REF+</text>
<text x="184.5" y="37.1">U0N</text>
<text x="21.8" y="47.2">E/D</text>
<text x="32.1" y="47.2">OUT</text>
<text x="153.9" y="47.2">AUX_IN</text>
<text x="153.9" y="42.2">SEC_REF-</text>
<text x="184.5" y="44.7">U1N</text>
<text x="184.5" y="42.2">U1P</text>
<text x="22.1" y="53.8">VDD</text>
<text x="32" y="53.8">GND</text>
<text x="153.9" y="52.3">EXT_LFN</text>
<text x="153.9" y="49.8">EXT_LFP</text>
<text x="184.5" y="52.3">U2N</text>
<text x="184.5" y="49.8">U2P</text>
<text x="13.6" y="59.9">P3V3</text>
<text x="153.9" y="57.4">REF_SEL</text>
<text x="153.9" y="59.9">PWR_DOWN*</text>
<text x="184.5" y="57.4">U3P</text>
<text x="184.5" y="59.9">U3N</text>
<text x="153.9" y="62.5">SYNC*</text>
<text x="184.5" y="65">U4P</text>
<text x="153.9" y="67.6">SPI_LE</text>
<text x="153.9" y="70.1">SPI_CLK</text>
<text x="184.5" y="67.6">U4N</text>
<text x="153.9" y="72.6">SPI_MISO</text>
<text x="153.9" y="75.2">SPI_MOSI</text>
<text x="179.3" y="75.2">AUX_OUT</text>
<text x="153.9" y="82.8">REG_CAP2</text>
<text x="153.9" y="80.3">REG_CAP1</text>
<text x="175.4" y="82.8">VCC_OUT[7]</text>
<text x="207.8" y="80.2" transform="rotate(90 207.8 80.2)">P3V3</text>
<text x="153.9" y="87.9">TEST_MODE</text>
<text x="153.9" y="85.3">TESTOUTA</text>
<text x="175.4" y="85.3">VCC_AUXOUT</text>
<text x="153.9" y="93">PLL_LOCK</text>
<text x="174.1" y="93">VCC2_PLL[2]</text>
<text x="178" y="90.4">VCC1_PLL</text>
<text x="153.9" y="98">GND_VCCO</text>
<text x="175.4" y="100.6">VCC_IN_PRI</text>
<text x="175.4" y="98">VCC_VCO[2]</text>
<text x="153.9" y="103.1">VBB</text>
<text x="175.4" y="103.1">VCC_IN_SEC</text>
<text x="153.9" y="108.2">PAD/GND</text>
<text x="176.7" y="108.2">VCC_AUXIN</text>
<text x="184.4" y="163.5" transform="rotate(90 184.4 163.5)">P3V3</text>
<text x="184.4" y="185.3" transform="rotate(90 184.4 185.3)">P3V3</text>
<text x="183.9" y="206.7" transform="rotate(90 183.9 206.7)">P3V3</text>
<text x="183.4" y="229.5" transform="rotate(90 183.4 229.5)">P3V3</text>
<text x="372.4" y="262.6">Module:</text>
<text x="387.9" y="262.6">Project:</text>
</g>
</svg>
